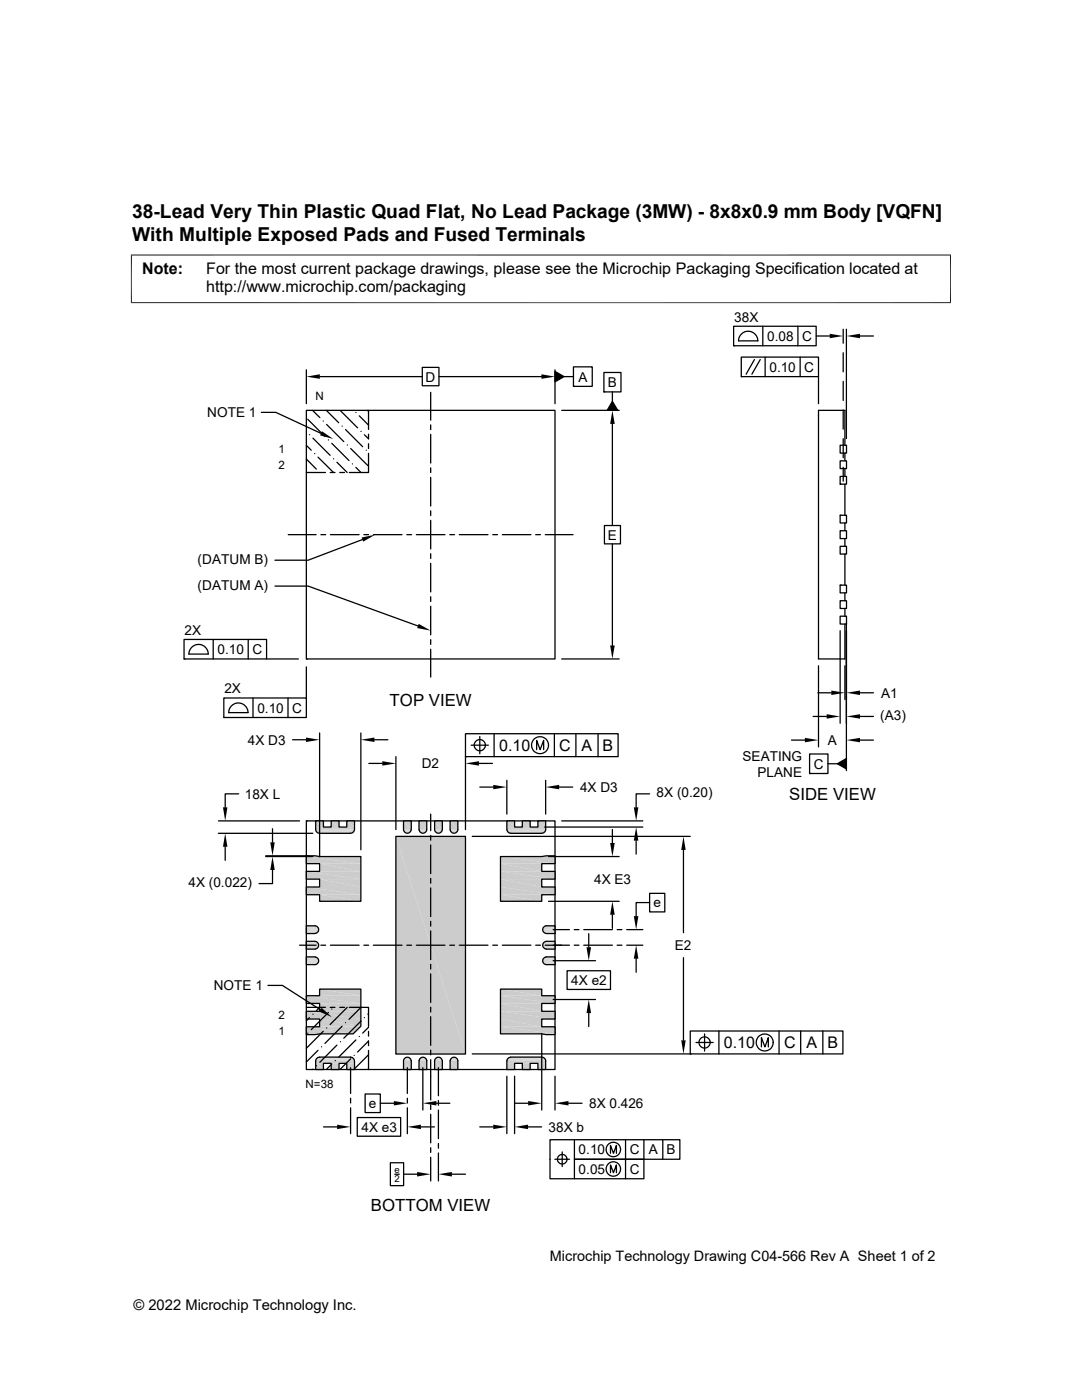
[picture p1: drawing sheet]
<svg xmlns="http://www.w3.org/2000/svg" width="216mm" height="279mm" viewBox="0 0 216 279" stroke-linecap="round" stroke-linejoin="round" font-family="sans-serif">
<g fill="none" stroke="#000" stroke-width=".25">
<path d="M61.1 88.9l1 1M61.1 91.6l2 2M61.1 81.9h49.6v49.6h-49.6zM61.1 94.3h3.8M61.4 83.7l3.4 3.4M61.7 86.8h.1M62.4 81.9l1.4 1.4M62.4 87.4l3.5 3.5M62.8 90.5h.1M63.5 91.2l3 3.1M64.5 84h.1M65.1 81.9l2.5 2.5"/>
<path d="M65.2 84.7l3.4 3.4M65.5 87.8h.1M65.9 94.3h.9M66.2 88.5l3.4 3.4M66.5 91.6h.1M67.2 92.2l2.1 2.1M67.8 94.3h.9M67.9 82l3.5 3.4M68.3 85h.1M68.9 85.7l3.5 3.5M69.3 88.8h.1M70 89.5l3.4 3.4"/>
<path d="M70.3 92.6h.1M71 93.3l1 1M71 82.3h.1M71.7 83l1.8 1.8M72 86.1h.1M72.7 86.8l.8 .8M73.1 89.9h.1M73.3 81.9l.2 .2M73.5 90.5v3.8h-3.8M73.5 81.9v3.8M73.5 86.7v.9M73.5 88.6v.9"/>
<path d="M167.6 88.9h1.3v1.5h-1.3zM167.6 92h1.3v1.5h-1.3zM167.6 95.1h1.3v1.5h-1.3zM167.6 96.6h.1M168.6 88.9v-7h-5.3v49.6h5.3v-7M168.6 90.4v1.6M168.6 93.5v1.6M168.6 96.6v6.2M167.6 109h1.3v1.6h-1.3zM167.6 105.9h1.3v1.6h-1.3zM167.6 102.8h1.3v1.6h-1.3zM167.6 102.8h.1"/>
<path d="M167.6 119.9h1.3v1.5h-1.3zM167.6 116.8h1.3v1.5h-1.3zM167.6 116.8h.1M168.6 104.4v1.5M168.6 107.5v1.5M168.6 110.6v6.2M168.6 118.3v1.6M61.1 131.5h.1M167.6 123h1.3v1.5h-1.3zM168.6 121.4v1.6M61.1 163.8h49.6v49.6h-49.6zM61.1 163.8h.1"/>
</g>
<g fill="#ccc">
<path d="M107.3 163.8l1.6 1.3h-1.6z"/>
<path d="M107.3 163.8h1.6v1.3z"/>
<path d="M104.2 163.8l1.6 1.3h-1.6z"/>
<path d="M104.2 163.8h1.6v1.3z"/>
<path d="M101.1 163.8l1.6 1.3h-1.6z"/>
<path d="M101.1 163.8h1.6v1.3z"/>
<path d="M69.2 163.8l1.5 1.3h-1.5z"/>
<path d="M69.2 163.8h1.5v1.3z"/>
<path d="M66.1 163.8l1.5 1.3h-1.5z"/>
<path d="M66.1 163.8h1.5v1.3z"/>
<path d="M63 163.8l1.5 1.3h-1.5z"/>
<path d="M63 163.8h1.5v1.3z"/>
<path d="M101.1 165.1l7.8 .5h-7.8z"/>
<path d="M101.1 165.1h7.8v.5z"/>
<path d="M89.8 163.8l1.6 1.8h-1.6z"/>
<path d="M89.8 163.8h1.6v1.8z"/>
<path d="M86.7 163.8l1.6 1.8h-1.6z"/>
<path d="M86.7 163.8h1.6v1.8z"/>
<path d="M83.6 163.8l1.6 1.8h-1.6z"/>
<path d="M83.6 163.8h1.6v1.8z"/>
<path d="M80.5 163.8l1.6 1.8h-1.6z"/>
<path d="M80.5 163.8h1.6v1.8z"/>
<path d="M63 165.1l7.7 .5h-7.7z"/>
<path d="M63 165.1h7.7v.5z"/>
</g>
<path d="M101.1 165.7h7.8" fill="none" stroke="#ccc" stroke-width=".2"/>
<g fill="#ccc">
<path d="M89.8 165.6l1.5 .1h-1.5z"/>
<path d="M89.8 165.6h1.6l-.1 .1z"/>
<path d="M86.7 165.6l1.5 .1h-1.5z"/>
<path d="M86.7 165.6h1.6l-.1 .1z"/>
<path d="M83.6 165.6l1.5 .1h-1.5z"/>
<path d="M83.6 165.6h1.6l-.1 .1z"/>
<path d="M80.5 165.6l1.5 .1h-1.5z"/>
<path d="M80.5 165.6h1.6l-.1 .1z"/>
</g>
<path d="M63 165.7h7.7M101.2 165.8h7.7" fill="none" stroke="#ccc" stroke-width=".2"/>
<g fill="#ccc">
<path d="M89.8 165.7l1.5 .2h-1.4z"/>
<path d="M89.8 165.7h1.5v.2z"/>
<path d="M86.7 165.7l1.5 .2h-1.4z"/>
<path d="M86.7 165.7h1.5v.2z"/>
<path d="M83.6 165.7l1.5 .2h-1.4z"/>
<path d="M83.6 165.7h1.5v.2z"/>
<path d="M80.5 165.7l1.5 .2h-1.4z"/>
<path d="M80.5 165.7h1.5v.2z"/>
</g>
<path d="M63 165.8h7.7M101.2 165.9h7.6" fill="none" stroke="#ccc" stroke-width=".2"/>
<g fill="#ccc">
<path d="M89.9 165.9l1.3 .1h-1.2z"/>
<path d="M89.9 165.9h1.4l-.1 .1z"/>
<path d="M86.8 165.9l1.3 .1h-1.2z"/>
<path d="M86.8 165.9h1.4l-.1 .1z"/>
<path d="M83.7 165.9l1.3 .1h-1.2z"/>
<path d="M83.7 165.9h1.4l-.1 .1z"/>
<path d="M80.6 165.9l1.3 .1h-1.2z"/>
<path d="M80.6 165.9h1.4l-.1 .1z"/>
</g>
<path d="M63.1 165.9h7.6M101.3 166h7.4" fill="none" stroke="#ccc" stroke-width=".2"/>
<g fill="#ccc">
<path d="M90 166l1.1 .1z"/>
<path d="M90 166h1.2l-.1 .1z"/>
<path d="M86.9 166l1.1 .1z"/>
<path d="M86.9 166h1.2l-.1 .1z"/>
<path d="M83.8 166l1.1 .1z"/>
<path d="M83.8 166h1.2l-.1 .1z"/>
<path d="M80.7 166l1.1 .1z"/>
<path d="M80.7 166h1.2l-.1 .1z"/>
</g>
<path d="M63.1 166h7.5M101.4 166.1h7.2" fill="none" stroke="#ccc" stroke-width=".2"/>
<g fill="#ccc">
<path d="M90.1 166.1l.9 .1z"/>
<path d="M90.1 166.1h1z"/>
<path d="M87 166.1l.9 .1z"/>
<path d="M87 166.1h1z"/>
<path d="M83.9 166.1l.9 .1z"/>
<path d="M83.9 166.1h1z"/>
<path d="M80.8 166.1l.9 .1z"/>
<path d="M80.8 166.1h1z"/>
</g>
<path d="M63.2 166.1h7.3M101.5 166.2h7" fill="none" stroke="#ccc" stroke-width=".2"/>
<g fill="#ccc">
<path d="M90.2 166.2l.7 .1z"/>
<path d="M90.2 166.2h.8z"/>
<path d="M87.1 166.2l.7 .1z"/>
<path d="M87.1 166.2h.8z"/>
<path d="M84 166.2l.7 .1z"/>
<path d="M84 166.2h.8z"/>
<path d="M80.9 166.2l.7 .1z"/>
<path d="M80.9 166.2h.8z"/>
</g>
<path d="M63.4 166.2h7" fill="none" stroke="#ccc" stroke-width=".2"/>
<g fill="#ccc">
<path d="M81.1 166.3h.3z"/>
<path d="M84.2 166.3h.3z"/>
<path d="M87.3 166.3h.3z"/>
<path d="M90.4 166.3h.3z"/>
</g>
<path d="M101.6 166.3h6.8" fill="none" stroke="#ccc" stroke-width=".2"/>
<g fill="#ccc">
<path d="M90.3 166.3h.4z"/>
<path d="M90.3 166.3h.6z"/>
<path d="M87.2 166.3h.4z"/>
<path d="M87.2 166.3h.6z"/>
<path d="M84.1 166.3h.4z"/>
<path d="M84.1 166.3h.6z"/>
<path d="M81 166.3h.4z"/>
<path d="M81 166.3h.6z"/>
</g>
<path d="M63.5 166.3h6.8M63.6 166.3h6.5M101.8 166.3h6.4M108.1 170.9h2.6" fill="none" stroke="#ccc" stroke-width=".2"/>
<path d="M109 170.8h1.7v.1z" fill="#ccc"/>
<path d="M61.1 170.9h2.7" fill="none" stroke="#ccc" stroke-width=".2"/>
<g fill="#ccc">
<path d="M99.9 170.9l10.8 1.5h-10.8z"/>
<path d="M99.9 170.9h10.8v1.5z"/>
<path d="M61.1 170.9l10.9 1.5h-10.9z"/>
<path d="M61.1 170.9h10.9v1.5z"/>
<path d="M99.9 172.4l8.2 1.5h-8.2z"/>
<path d="M99.9 172.4h8.2v1.5z"/>
<path d="M63.8 172.4l8.2 1.5h-8.2z"/>
<path d="M63.8 172.4h8.2v1.5z"/>
<path d="M99.9 173.9l10.8 1.6h-10.8z"/>
<path d="M99.9 173.9h10.8v1.6z"/>
<path d="M61.1 173.9l10.9 1.6h-10.9z"/>
<path d="M61.1 173.9h10.9v1.6z"/>
<path d="M99.9 175.5l8.2 1.5h-8.2z"/>
<path d="M99.9 175.5h8.2v1.5z"/>
<path d="M63.8 175.5l8.2 1.5h-8.2z"/>
<path d="M63.8 175.5h8.2v1.5z"/>
<path d="M99.9 177l10.8 1.6h-10.8z"/>
<path d="M99.9 177h10.8v1.6z"/>
<path d="M61.1 177l10.9 1.6h-10.9z"/>
<path d="M61.1 177h10.9v1.6z"/>
<path d="M99.9 178.6l8.2 1.3h-8.2z"/>
<path d="M99.9 178.6h8.2v1.3z"/>
<path d="M63.8 178.6l8.2 1.3h-8.2z"/>
<path d="M63.8 178.6h8.2v1.3z"/>
<path d="M108.8 184.8h1.9z"/>
<path d="M109 184.8h1.7z"/>
<path d="M61.1 184.8h1.9z"/>
</g>
<path d="M108.7 184.8h2" fill="none" stroke="#ccc" stroke-width=".2"/>
<path d="M108.8 184.8h1.9z" fill="#ccc"/>
<g fill="none" stroke="#ccc" stroke-width=".2">
<path d="M61.1 184.8h2.1M61.1 184.9h2.2M61.1 185h2.3M61.1 185.1h2.4M61.1 185.2h2.5M61.1 185.3h2.5M61.1 185.5h2.5M61.1 185.6h2.5M61.1 185.7h2.5M61.1 185.9h2.5M61.1 186h2.4M61.1 186.1h2.3"/>
<path d="M61.1 186.2h2.2M108.3 185.5h2.4M108.3 185.6h2.4M108.3 185.3h2.4M108.3 185.7h2.4M108.3 185.9h2.4M108.3 185.2h2.4M108.4 185.1h2.3M108.4 186h2.3M108.5 185h2.2M108.5 186.1h2.2M108.6 186.2h2.1"/>
<path d="M108.6 184.9h2.1M108.7 186.3h2"/>
</g>
<path d="M61.1 186.2l1.9 .1z" fill="#ccc"/>
<path d="M61.1 186.3h2.1" fill="none" stroke="#ccc" stroke-width=".2"/>
<g fill="#ccc">
<path d="M108.8 186.3h1.9z"/>
<path d="M61.1 186.3h1.8z"/>
<path d="M61.1 186.3h1.9z"/>
<path d="M108.8 187.9h1.9z"/>
<path d="M109 187.9h1.7z"/>
<path d="M61.1 187.9h1.9z"/>
</g>
<path d="M108.7 187.9h2" fill="none" stroke="#ccc" stroke-width=".2"/>
<path d="M108.8 187.9h1.9z" fill="#ccc"/>
<g fill="none" stroke="#ccc" stroke-width=".2">
<path d="M61.1 187.9h2.1M61.1 188h2.2M61.1 188.1h2.3M61.1 188.2h2.4M61.1 188.3h2.5M61.1 188.4h2.5M61.1 188.6h2.5M61.1 188.7h2.5M61.1 188.8h2.5M61.1 189h2.5M61.1 189.1h2.4M61.1 189.2h2.3"/>
<path d="M61.1 189.3h2.2M108.3 188.6h2.4M108.3 188.7h2.4M108.3 188.4h2.4M108.3 188.8h2.4M108.3 189h2.4M108.3 188.3h2.4M108.4 188.2h2.3M108.4 189.1h2.3M108.5 188.1h2.2M108.5 189.2h2.2M108.6 189.3h2.1"/>
<path d="M108.6 188h2.1M108.7 189.4h2"/>
</g>
<path d="M61.1 189.3l1.9 .1z" fill="#ccc"/>
<path d="M61.1 189.4h2.1" fill="none" stroke="#ccc" stroke-width=".2"/>
<g fill="#ccc">
<path d="M108.8 189.4h1.9z"/>
<path d="M61.1 189.4h1.8z"/>
<path d="M61.1 189.4h1.9z"/>
<path d="M108.8 191h1.9z"/>
<path d="M109 191h1.7z"/>
<path d="M61.1 191h1.9z"/>
</g>
<path d="M108.7 191h2" fill="none" stroke="#ccc" stroke-width=".2"/>
<path d="M108.8 191l1.9 .1z" fill="#ccc"/>
<g fill="none" stroke="#ccc" stroke-width=".2">
<path d="M61.1 191h2.1M61.1 191.1h2.2M61.1 191.2h2.3M61.1 191.3h2.4M61.1 191.4h2.5M61.1 191.5h2.5M61.1 191.7h2.5M61.1 191.8h2.5M61.1 191.9h2.5M61.1 192.1h2.5M61.1 192.2h2.4M61.1 192.3h2.3"/>
<path d="M61.1 192.4h2.2M108.3 191.7h2.4M108.3 191.8h2.4M108.3 191.5h2.4M108.3 191.9h2.4M108.3 192.1h2.4M108.3 191.4h2.4M108.4 191.3h2.3M108.4 192.2h2.3M108.5 191.2h2.2M108.5 192.3h2.2M108.6 192.4h2.1"/>
<path d="M108.6 191.1h2.1M108.7 192.5h2"/>
</g>
<path d="M61.1 192.4l1.9 .1z" fill="#ccc"/>
<path d="M61.1 192.5h2.1" fill="none" stroke="#ccc" stroke-width=".2"/>
<g fill="#ccc">
<path d="M108.8 192.5h1.9z"/>
<path d="M61.1 192.5h1.8z"/>
<path d="M61.1 192.5h1.9z"/>
<path d="M99.9 197.4l8.2 1.3h-8.2z"/>
<path d="M99.9 197.4h8.2v1.3z"/>
<path d="M63.8 197.4l8.2 1.3h-8.2z"/>
<path d="M63.8 197.4h8.2v1.3z"/>
<path d="M99.9 198.7l10.8 1.6h-10.8z"/>
<path d="M99.9 198.7h10.8v1.6z"/>
<path d="M61.1 198.7l10.9 1.6h-10.9z"/>
<path d="M61.1 198.7h10.9v1.6z"/>
<path d="M99.9 200.3l8.2 1.5h-8.2z"/>
<path d="M99.9 200.3h8.2v1.5z"/>
<path d="M63.8 200.3l8.2 1.5h-8.2z"/>
<path d="M63.8 200.3h8.2v1.5z"/>
<path d="M99.9 201.8l10.8 1.6h-10.8z"/>
<path d="M99.9 201.8h10.8v1.6z"/>
<path d="M61.1 201.8l10.9 1.6h-10.9z"/>
<path d="M61.1 201.8h10.9v1.6z"/>
<path d="M63.8 203.4l8.2 1.4h-8.2z"/>
<path d="M63.8 203.4h8.2v1.4z"/>
<path d="M99.9 203.4l8.2 1.5h-8.2z"/>
<path d="M99.9 203.4h8.2v1.5z"/>
</g>
<path d="M63.8 204.9h8.2" fill="none" stroke="#ccc" stroke-width=".2"/>
<g fill="#ccc">
<path d="M99.9 204.9l10.8 1.4h-10.8z"/>
<path d="M99.9 204.9h10.8v1.4z"/>
<path d="M61.1 204.9l9.4 1.4h-9.4z"/>
<path d="M61.1 204.9h10.8l-1.4 1.4z"/>
</g>
<path d="M108.1 206.4h2.6" fill="none" stroke="#ccc" stroke-width=".2"/>
<path d="M61.1 206.3l1.8 .2h-1.8z" fill="#ccc"/>
<path d="M61.1 206.4h2.7" fill="none" stroke="#ccc" stroke-width=".2"/>
<g fill="#ccc">
<path d="M79 166.9l13.9 43.5h-13.9z"/>
<path d="M79 166.9h13.9v43.5z"/>
<path d="M81.1 211h.3z"/>
<path d="M84.2 211h.3z"/>
<path d="M87.3 211h.3z"/>
<path d="M90.4 211h.3z"/>
</g>
<path d="M63.6 211h6.5M101.6 211h6.8M101.8 211h6.4" fill="none" stroke="#ccc" stroke-width=".2"/>
<g fill="#ccc">
<path d="M90.3 211h.6z"/>
<path d="M90.4 211h.5z"/>
<path d="M87.2 211h.6z"/>
<path d="M87.3 211h.5z"/>
<path d="M84.1 211h.6z"/>
<path d="M84.2 211h.5z"/>
<path d="M81 211h.6z"/>
<path d="M81.1 211h.5z"/>
</g>
<path d="M63.5 211h6.8M101.5 211.1h7" fill="none" stroke="#ccc" stroke-width=".2"/>
<g fill="#ccc">
<path d="M90.2 211.1h.8z"/>
<path d="M90.3 211l.7 .1z"/>
<path d="M87.1 211.1h.8z"/>
<path d="M87.2 211l.7 .1z"/>
<path d="M84 211.1h.8z"/>
<path d="M84.1 211l.7 .1z"/>
<path d="M80.9 211.1h.8z"/>
<path d="M81 211l.7 .1z"/>
</g>
<path d="M63.4 211.1h7M101.4 211.1h7.2" fill="none" stroke="#ccc" stroke-width=".2"/>
<g fill="#ccc">
<path d="M90.1 211.2h1z"/>
<path d="M90.2 211.1l.9 .1z"/>
<path d="M87 211.2h1z"/>
<path d="M87.1 211.1l.9 .1z"/>
<path d="M83.9 211.2h1z"/>
<path d="M84 211.1l.9 .1z"/>
<path d="M80.8 211.2h1z"/>
<path d="M80.9 211.1l.9 .1z"/>
</g>
<path d="M63.2 211.1h7.3M101.3 211.2h7.4" fill="none" stroke="#ccc" stroke-width=".2"/>
<g fill="#ccc">
<path d="M90.1 211.2l1.1 .1h-1.2z"/>
<path d="M90.1 211.2l1.1 .1z"/>
<path d="M87 211.2l1.1 .1h-1.2z"/>
<path d="M87 211.2l1.1 .1z"/>
<path d="M83.9 211.2l1.1 .1h-1.2z"/>
<path d="M83.9 211.2l1.1 .1z"/>
<path d="M80.8 211.2l1.1 .1h-1.2z"/>
<path d="M80.8 211.2l1.1 .1z"/>
</g>
<path d="M63.1 211.2h7.5M101.2 211.3h7.6" fill="none" stroke="#ccc" stroke-width=".2"/>
<g fill="#ccc">
<path d="M90 211.3l1.3 .1h-1.4z"/>
<path d="M90 211.3h1.2l.1 .1z"/>
<path d="M86.9 211.3l1.3 .1h-1.4z"/>
<path d="M86.9 211.3h1.2l.1 .1z"/>
<path d="M83.8 211.3l1.3 .1h-1.4z"/>
<path d="M83.8 211.3h1.2l.1 .1z"/>
<path d="M80.7 211.3l1.3 .1h-1.4z"/>
<path d="M80.7 211.3h1.2l.1 .1z"/>
</g>
<path d="M63.1 211.3h7.6M101.2 211.5h7.7" fill="none" stroke="#ccc" stroke-width=".2"/>
<g fill="#ccc">
<path d="M89.9 211.4l1.4 .1h-1.5z"/>
<path d="M89.9 211.4h1.4v.1z"/>
<path d="M86.8 211.4l1.4 .1h-1.5z"/>
<path d="M86.8 211.4h1.4v.1z"/>
<path d="M83.7 211.4l1.4 .1h-1.5z"/>
<path d="M83.7 211.4h1.4v.1z"/>
<path d="M80.6 211.4l1.4 .1h-1.5z"/>
<path d="M80.6 211.4h1.4v.1z"/>
</g>
<path d="M63 211.5h7.7M101.1 211.6h7.8" fill="none" stroke="#ccc" stroke-width=".2"/>
<g fill="#ccc">
<path d="M89.8 211.5l1.6 .2h-1.6z"/>
<path d="M89.8 211.5h1.5l.1 .2z"/>
<path d="M86.7 211.5l1.6 .2h-1.6z"/>
<path d="M86.7 211.5h1.5l.1 .2z"/>
<path d="M83.6 211.5l1.6 .2h-1.6z"/>
<path d="M83.6 211.5h1.5l.1 .2z"/>
<path d="M80.5 211.5l1.6 .2h-1.6z"/>
<path d="M80.5 211.5h1.5l.1 .2z"/>
</g>
<path d="M63 211.6h7.7" fill="none" stroke="#ccc" stroke-width=".2"/>
<g fill="#ccc">
<path d="M101.1 211.7l7.8 .5h-7.8z"/>
<path d="M101.1 211.7h7.8v.5z"/>
<path d="M63 211.7l7.7 .5h-7.7z"/>
<path d="M63 211.7h7.7v.5z"/>
<path d="M107.3 212.2l1.6 1.2h-1.6z"/>
<path d="M107.3 212.2h1.6v1.2z"/>
<path d="M104.2 212.2l1.6 1.2h-1.6z"/>
<path d="M104.2 212.2h1.6v1.2z"/>
<path d="M101.1 212.2l1.6 1.2h-1.6z"/>
<path d="M101.1 212.2h1.6v1.2z"/>
<path d="M89.8 211.7l1.6 1.7h-1.6z"/>
<path d="M89.8 211.7h1.6v1.7z"/>
<path d="M86.7 211.7l1.6 1.7h-1.6z"/>
<path d="M86.7 211.7h1.6v1.7z"/>
<path d="M83.6 211.7l1.6 1.7h-1.6z"/>
<path d="M83.6 211.7h1.6v1.7z"/>
<path d="M80.5 211.7l1.6 1.7h-1.6z"/>
<path d="M80.5 211.7h1.6v1.7z"/>
<path d="M69.2 212.2l1.5 1.2h-1.5z"/>
<path d="M69.2 212.2h1.5v1.2z"/>
<path d="M66.1 212.2l1.5 1.2h-1.5z"/>
<path d="M66.1 212.2h1.5v1.2z"/>
<path d="M63 212.2l1.5 1.2h-1.5z"/>
<path d="M63 212.2h1.5v1.2z"/>
</g>
<g fill="none" stroke="#000" stroke-width=".25">
<path d="M61.1 73.8v6.8M63.8 75.2h20.5M84.3 73.3h3.3v3.7h-3.3zM85.9 78.3v5.5M87.6 75.2h20.4M110.7 74.1l1.8 1.1-1.8 1zM110.7 73.8v6.8M112.5 75.2h1.9M114.4 73.2h3.8v3.9h-3.8zM114.4 77.1h.1M120.5 74.3h3.4v3.9h-3.4zM120.5 78.2h.1"/>
<path d="M122.2 78.2v1.9M146.4 65.1h16.5v3.9h-16.5zM146.4 69h.1M147.9 71.3h15.4v3.9h-15.4zM147.9 75.2h.1M150.5 71.8l-1.6 2.9M151.2 68a1.93 1.93 0 0 0-1.9-1.9 1.93 1.93 0 0 0-1.9 1.9h3.8M151.7 71.8l-1.7 2.9M152.2 65.1v3.9M152.7 71.3v3.9M159.2 65.1v3.9M159.7 71.3v3.9"/>
<path d="M162.9 67.1h2.7M163.3 75.2v5.4M168.3 65.7v2.8M168.3 70.4v3.8M168.3 76.1v3.8M168.9 65.7v21.8M171.6 67.1h2.7M52.2 82.3h2.8l9.1 4.2M85.9 84.8v.9M85.9 86.7v5.7M85.9 93.4v.9M85.9 95.3v5.7"/>
<path d="M112.1 81.9h11.4M122.2 80.1l1.1 1.8h-2.1zM122.2 84.6v20.3M168.3 81.8v3.8M168.3 87.5v3.9M168.3 93.3v2.7M54.9 117h6.6l21.9 7.9M57.5 106.7h5.6M64 106.7h1M65.9 106.7h5.7M72.3 107.7l-10.8 4.1h-6.6M72.6 106.7h1"/>
<path d="M74.5 106.7h5.7M81.2 106.7h.9M83.1 106.7h5.7M85.9 101.9v1M85.9 103.8v5.8M85.9 110.5v1M85.9 112.4v5.7M85.9 119.1v.9M89.7 106.7h1M91.7 106.7h5.7M98.3 106.7h1M100.2 106.7h5.7"/>
<path d="M106.9 106.7h.9M108.8 106.7h5.5M120.6 104.9h3.2v3.6h-3.2zM122.2 108.5v20.3M36.7 127.6h16.5v3.9h-16.5zM36.7 131.5h.1M37.7 130.5h3.9a1.93 1.93 0 0 0-2-1.9 1.93 1.93 0 0 0-1.9 1.9M42.5 127.6v3.9M44.7 139.3h16.4v3.9h-16.4zM49.5 127.6v3.9M50.5 139.3v3.9M53.2 131.5h6.3"/>
<path d="M57.5 139.3v3.9M61.1 133.1v6.2M85.9 121v5.7M85.9 127.7v.9M85.9 129.6v5.5M112.1 131.5h11.4M163.2 138.3h2.7M163.3 132.9v16.2M167.6 125.9v18.4M168.6 132.9v6.7M168.9 124.3v29.5M171.6 138.3h2.7"/>
<path d="M44.7 143.2h.1M45.6 142.2h3.9a1.93 1.93 0 0 0-1.9-1.9 1.93 1.93 0 0 0-2 1.9M47.6 158.4h-2.7v2.7M58.4 147.6h2.7M63.8 146.3v24.7M72 146.3v23.3M73.6 152.4h2.7M74.7 147.6h2.7M79 151v14.6M92.9 146.4h30.4v4.6h-30.4zM92.9 151h.1M92.9 151v14.6"/>
<path d="M94 148.7h3.5M95.6 152.4h2.7M95.7 157.1h2.7M95.7 147v3.4M98.6 146.4v4.6M101.1 155.7v6.8M107.1 149.6v-1.8l.7 1.8 .7-1.8v1.8M108.9 155.7v6.8M110.6 146.4v4.6M111.6 157.1h2.7M114.9 146.4v4.6M119.3 146.4v4.6"/>
<path d="M129.6 158.4h-2.7v2.7M157.9 147.7h2.7M161.5 150.5h3.7v3.9h-3.7zM161.5 154.4h.1M162.2 143h2.8M165.2 152.4h1.9M167.1 152.4l1.8-1v2.1zM171.6 147.7h2.7M171.6 143h2.7M43.6 166.3h18.8M43.6 163.8h16.2M44.9 169v2.7"/>
<path d="M53 170.8h8.6M53 170.9h9.4M54.4 173.6v2.7h-2.7M54.4 165.4v2.7M61.1 170.8l2.7 .1h8.2v9h-8.2v-1.3h-2.7v-1.6h2.7v-1.5h-2.7v-1.6h2.7v-1.5h-2.7zM63.8 166.3h6.2M70 166.3l.4-.1 .3-.5v-1.9h-1.5v1.3h-1.6v-1.3h-1.5v1.3h-1.6v-1.3h-1.5v1.9l.4 .5 .4 .1M79 166.9h13.9v43.5h-13.9zM80.5 163.8h1.6l-.1 1.8a.76 .76 0 0 1-.7 .7 .76 .76 0 0 1-.8-.7zM83.6 163.8h1.6v1.8a.76 .76 0 0 1-.8 .7 .76 .76 0 0 1-.8-.7zM85.9 162.5v3.3M85.9 166.7v1"/>
<path d="M85.9 168.6v5.7M85.9 175.3v1M85.9 177.2v5.7M86.7 163.8h1.6l-.1 1.8a.76 .76 0 0 1-.7 .7 .76 .76 0 0 1-.8-.7zM89.8 165.6v-1.8h1.6v1.8a.76 .76 0 0 1-.8 .7 .76 .76 0 0 1-.8-.7M94.2 166.9h43.5M99.9 170.9h8.2l2.6-.1v1.6h-2.6v1.5h2.6v1.6h-2.6v1.5h2.6v1.6h-2.6v1.3h-8.2zM101.1 165.6v-1.8h1.6v1.3h1.5v-1.3h1.6v1.3h1.5v-1.3h1.6v1.9l-.4 .5-.4 .1M101.2 165.6l.1 .4 .6 .3M101.9 166.3h6.2M108.7 165.1h19.6M109.5 170.9h14"/>
<path d="M109.5 179.9h14M112.1 163.8h16.2M122.2 165.5v2.7M126.9 167.8v2.7M129.6 178.3h3.1v3.7h-3.1zM136.4 169.6v16.5M53.5 196.7h2.8l7.6 4.8M59.8 188.6h3.3M61.1 187.9h1.8a.76 .76 0 0 1 .7 .7 .76 .76 0 0 1-.7 .8h-1.8zM61.1 198.7h2.7v-1.3h8.2v7.4l-1.5 1.5h-6.7l-2.7 .2v-1.6h2.7v-1.5h-2.7v-1.6h2.7v-1.5h-2.7zM62.9 186.3a.76 .76 0 0 0 .7-.8 .76 .76 0 0 0-.7-.7h-1.8v1.5h1.8M62.9 191h-1.8v1.5h1.8a.76 .76 0 0 0 .7-.8 .76 .76 0 0 0-.7-.7"/>
<path d="M64 188.6h1M65.9 188.6h5.7M72.6 188.6h1M74.5 188.6h5.7M81.2 188.6h.9M83.1 188.6h5.7M85.9 183.9v.9M85.9 185.8v5.7M85.9 192.4v1M85.9 194.4v5.7M89.7 188.6h1M91.7 188.6h5.7"/>
<path d="M98.3 188.6h1M99.9 197.4h8.2v1.3h2.6v1.6h-2.6v1.5h2.6v1.6h-2.6v1.5h2.6v1.6l-2.6-.2h-8.2zM100.2 188.6h5.7M106.9 188.6h.9M108.5 188.1l.5-.2h1.7v1.5h-1.7a.75 .75 0 0 1-.7-.5 .75 .75 0 0 1 .2-.8zM109 191h1.7v1.5h-1.7a.76 .76 0 0 1-.7-.8 .76 .76 0 0 1 .7-.7M109 186.3a.76 .76 0 0 1-.7-.8 .76 .76 0 0 1 .7-.7h1.7v1.5h-1.7M110.4 185.5h3.2M110.4 199.5h8.4M110.4 191.7h8.4M113.2 193.7h8.6v3.8h-8.6zM113.6 188.6h-4.8"/>
<path d="M114.6 185.5h.9M114.6 188.6h.9M116.5 185.5h5.7M116.5 188.6h5.7M117.5 186.3v2.7M122.2 182.6v2.7M123.1 185.5h1M123.1 188.6h1M125.1 185.5h3.2M125.1 188.6h3.2M126.9 191.3v2.7M129.6 180.1h-2.7v2.7"/>
<path d="M136.4 191.1v16.5M61.1 201h3.8M61.4 206.2h.1M61.7 203.1l-.6 .6M62.4 213.4h.1M62.4 202.4h.1M63.1 212.7h.1M63.5 209.6l-2.4 2.3M63.8 211h6.2M63.8 201l-.7 .7M64.2 208.9h.1M64.5 205.8l-3.4 3.4"/>
<path d="M65.2 205.1h.1M65.5 202.1l-3.4 3.4M65.9 201h.9M66.2 212.3l-1.1 1.1M66.2 201.4h.1M66.9 211.7h.1M67.2 208.6l-3.4 3.4M67.8 201h.9M67.9 207.9h.1M68.3 204.8l-3.5 3.4M68.9 204.1h.1M69.3 201l-3.4 3.5"/>
<path d="M69.7 201h3.8v3.9M70 211l.4 .1 .3 .4v1.9h-1.5v-1.2h-1.6v1.2h-1.5v-1.2h-1.6v1.2h-1.5v-1.9l.4-.4 .4-.1M70 213.1v5.1M70 219.2v.9M70 211.3l-2.2 2.1M70.7 210.6h.1M71 207.5l-3.4 3.5M71.7 206.9h.1M72 203.8l-3.4 3.4M72 201l-2.4 2.4M72.7 203.1h.1M72.9 218.3h3v3.7h-3z"/>
<path d="M73.4 213.4h.1M73.5 205.8v1M73.5 207.7v1M73.5 209.6v3.8M73.5 210.5l-2.9 2.9M73.5 207.8l-2.1 2.2M73.5 205l-1.1 1.2M73.5 202.3l-.1 .1M80.6 211.3a.76 .76 0 0 1 .9-.3 .76 .76 0 0 1 .5 .7l.1 1.7h-1.6v-1.7zM81.3 213.1v5.1M81.3 219.2v.9M83.8 211.3a.76 .76 0 0 1 .8-.3 .76 .76 0 0 1 .6 .7v1.7h-1.6v-1.7z"/>
<path d="M84.4 213.1v8.4M85.9 201v1M85.9 202.9v5.7M85.9 209.6v.9M85.9 211.5v8M86.8 211.3a.76 .76 0 0 1 .9-.3 .76 .76 0 0 1 .5 .7l.1 1.7h-1.6v-1.7zM87.5 213.1v5.6M87.5 219.6v1M89.8 211.7v1.7h1.6v-1.7a.76 .76 0 0 0-.8-.7 .76 .76 0 0 0-.8 .7M94.2 210.3h43.5M101.1 214.8v11.5M101.9 211l-.6 .3-.1 .4"/>
<path d="M101.9 211h6.2M102.7 214.8v11.5M108.1 206.2v15.3M108.1 211l.4 .1 .4 .4v1.9h-1.6v-1.2h-1.5v1.2h-1.6v-1.2h-1.5v1.2h-1.6v-1.7M110.7 214.8v6.7M117.5 202.2v2.7M137.7 205.8h30.5v4.5h-30.5zM137.7 210.3h.1M138.9 208h3.4M140.6 206.3v3.5M143.4 205.8v4.5M151.9 208.9v-1.8l.7 1.8 .7-1.8v1.8"/>
<path d="M155.4 205.8v4.5M159.8 205.8v4.5M164.2 205.8v4.5M64.6 224.9h2.7M70 221.1v5.2M71.3 223h8.6v3.8h-8.6zM75.9 220.2h2.7M77.9 232.1h2.6v4.5h-2.6zM78.8 234.3h.9M80.5 234.3h2.7M81.3 221.1v5.2M84 224.9h2.7"/>
<path d="M85.9 220.5v.9M85.9 222.4v5.7M85.9 229v1M85.9 230.9v4.8M87.1 220.2h2.7M87.5 221.5v5.7M87.5 228.2v1M87.5 230.1v5.6M90.2 234.3h2.7M95.7 224.9h2.7M102.7 220.2h2.7M105.4 224.9h2.7"/>
<path d="M110.7 231.4h2.9M112.2 229.9v2.9M113.4 220.2h2.7M114.6 227.5v3.9h13.9v3.8h-18.8v-7.7h26v3.9h-21.1v3.8M121.8 230.2v-1.6l.6 1.6 .6-1.6v1.6M121.8 234v-1.5l.6 1.5 .6-1.5v1.5M124.8 227.5v7.7M128.5 227.5v3.9M132.2 227.5v3.9"/>
<circle cx="95.7" cy="148.7" r="1.12"/>
<circle cx="107.8" cy="148.7" r="1.69"/>
<circle cx="140.6" cy="208" r="1.12"/>
<circle cx="152.6" cy="208.1" r="1.69"/>
<circle cx="112.2" cy="231.3" r=".96"/>
<circle cx="122.4" cy="233.3" r="1.44"/>
<circle cx="122.4" cy="229.4" r="1.44"/>
</g>
<g fill="#000">
<path d="M61.1 75.2l2.7-.5v.9zM108 74.7l2.7 .5-2.7 .4zM110.7 74.1l1.8 1.1-1.8 1zM165.6 66.6l2.7 .5-2.7 .4zM168.9 67.1l2.7-.5v.9zM64.2 86.1l2.3 1.5-2.6-.7zM122.2 81.9l.5 2.7h-.9zM122.2 80.1l1.1 1.8h-2.1zM72.2 107.3l2.6-.6-2.3 1.4zM83.5 124.5l2.4 1.4-2.7-.6zM121.8 128.8h.9l-.5 2.7zM165.9 137.8l2.7 .5-2.7 .4z"/>
<path d="M168.9 138.3l2.7-.5v.9zM61.1 147.2l2.7 .4-2.7 .5zM72 147.6l2.7-.4v.9zM76.3 151.9l2.7 .5-2.7 .4zM92.9 152.4l2.7-.5v.9zM98.4 156.6l2.7 .5-2.7 .4zM108.9 157.1l2.7-.5v.9zM160.6 147.3l2.7 .4-2.7 .4zM165 142.5l2.6 .5-2.6 .4zM167.1 152.4l1.8-1v2.1zM168.9 143l2.7-.5v.9zM168.9 147.7l2.7-.4v.8z"/>
<path d="M44.9 166.3l.5 2.7h-.9zM44.5 161.1h.9l-.5 2.7zM53.9 168.1h.9l-.4 2.7zM54.4 170.9l.4 2.7h-.9zM121.8 168.2h.9l-.5 2.7zM126.9 165.1l.5 2.7h-.9zM126.5 161.1h.9l-.5 2.7zM136.4 166.9l.4 2.7h-.9zM117 189h.9l-.4 2.7zM122.2 179.9l.5 2.7h-.9zM126.9 188.6l.5 2.7h-.9zM126.5 182.8h.9l-.5 2.7z"/>
<path d="M64.2 201.1l2 1.9-2.5-1.1zM78.6 219.7l2.7 .5-2.7 .4zM84.4 220.2l2.7-.5v.9zM105.4 219.7l2.7 .5-2.7 .4zM110.7 220.2l2.7-.5v.9zM117.5 199.5l.4 2.7h-.9zM135.9 207.6h.9l-.4 2.7zM67.3 224.5l2.7 .4-2.7 .4zM83.2 233.9l2.7 .4-2.7 .5zM81.3 224.9l2.7-.4v.8zM87.5 234.3l2.7-.4v.9zM98.4 224.5l2.7 .4-2.7 .4z"/>
<path d="M102.7 224.9l2.7-.4v.8z"/>
</g>
<path d="M26.1 50.9h163.7M26.2 50.8v9.7M189.7 50.8v9.7M26.1 60.4h163.7" fill="none" stroke="#000" stroke-width=".2"/>
<g font-size="3.8">
<text x="26.4" y="43.5">38-Lead Very Thin Plastic Quad Flat, No Lead Package (3MW) - 8x8x0.9 mm Body [VQFN]</text>
<text x="26.4" y="48.1">With Multiple Exposed Pads and Fused Terminals</text>
</g>
<g font-size="3.3">
<text x="77.7" y="140.8">TOP VIEW</text>
<text x="157.5" y="159.7">SIDE VIEW</text>
<text x="74" y="241.6">BOTTOM VIEW</text>
</g>
<g font-size="3.2">
<text x="28.4" y="54.7">Note:</text>
<text x="41.1" y="58.3">http://www.microchip.com/packaging</text>
<text x="41.1" y="54.7">For the most current package drawings, please see the Microchip Packaging Specification located at</text>
<text x="99.6" y="149.9">0.10</text>
<text x="111.6" y="149.9">C</text>
<text x="116.1" y="149.9">A</text>
<text x="120.2" y="149.9">B</text>
<text x="144.4" y="209.2">0.10</text>
<text x="156.4" y="209.2">C</text>
<text x="160.9" y="209.2">A</text>
<text x="165.1" y="209.2">B</text>
</g>
<g font-size="2.9">
<text x="109.7" y="251.7">Microchip Technology Drawing C04-566 Rev A Sheet 1 of 2</text>
<text x="26.6" y="261.3">© 2022 Microchip Technology Inc.</text>
</g>
<g font-size="2.7">
<text x="146.5" y="64.2">38X</text>
<text x="153.1" y="68">0.08</text>
<text x="160" y="68">C</text>
<text x="84.9" y="76.1">D</text>
<text x="115.4" y="76.1">A</text>
<text x="121.3" y="77.2">B</text>
<text x="153.5" y="74.2">0.10</text>
<text x="160.5" y="74.2">C</text>
<text x="41.3" y="83.2">NOTE 1</text>
<text x="121.3" y="107.7">E</text>
<text x="39.4" y="112.5">(DATUM B)</text>
<text x="39.4" y="117.7">(DATUM A)</text>
<text x="36.8" y="126.7">2X</text>
<text x="43.4" y="130.5">0.10</text>
<text x="50.4" y="130.5">C</text>
<text x="44.8" y="138.3">2X</text>
<text x="51.4" y="142.2">0.10</text>
<text x="58.3" y="142.2">C</text>
<text x="175.6" y="143.7">(A3)</text>
<text x="175.8" y="139.2">A1</text>
<text x="49.4" y="148.6">4X D3</text>
<text x="165.2" y="148.7">A</text>
<text x="84.2" y="153.3">D2</text>
<text x="148.2" y="151.8">SEATING</text>
<text x="151.2" y="155">PLANE</text>
<text x="162.4" y="153.4">C</text>
<text x="48.9" y="159.4">18X L</text>
<text x="115.7" y="158">4X D3</text>
<text x="131" y="159.1">8X (0.20)</text>
<text x="37.6" y="177">4X (0.022)</text>
<text x="118.6" y="176.4">4X E3</text>
<text x="130.4" y="181.1">e</text>
<text x="134.7" y="189.6">E2</text>
<text x="42.7" y="197.6">NOTE 1</text>
<text x="114" y="196.6">4X e2</text>
<text x="73.6" y="221.1">e</text>
<text x="117.5" y="221.1">8X 0.426</text>
<text x="72.1" y="225.8">4X e3</text>
<text x="109.5" y="225.8">38X b</text>
<text x="115.5" y="230.4">0.10</text>
<text x="125.7" y="230.4">C</text>
<text x="129.5" y="230.4">A</text>
<text x="133" y="230.4">B</text>
<text x="115.5" y="234.3">0.05</text>
<text x="125.7" y="234.3">C</text>
</g>
<g font-size="2.3">
<text x="62.9" y="79.9">N</text>
<text x="55.5" y="90.5">1</text>
<text x="55.5" y="93.6">2</text>
<text x="55.5" y="203.4">2</text>
<text x="55.5" y="206.5">1</text>
<text x="61" y="217">N=38</text>
</g>
<g font-size="1.9">
<text x="78.7" y="234.1">e</text>
<text x="78.7" y="235.9">2</text>
</g>
</svg>
